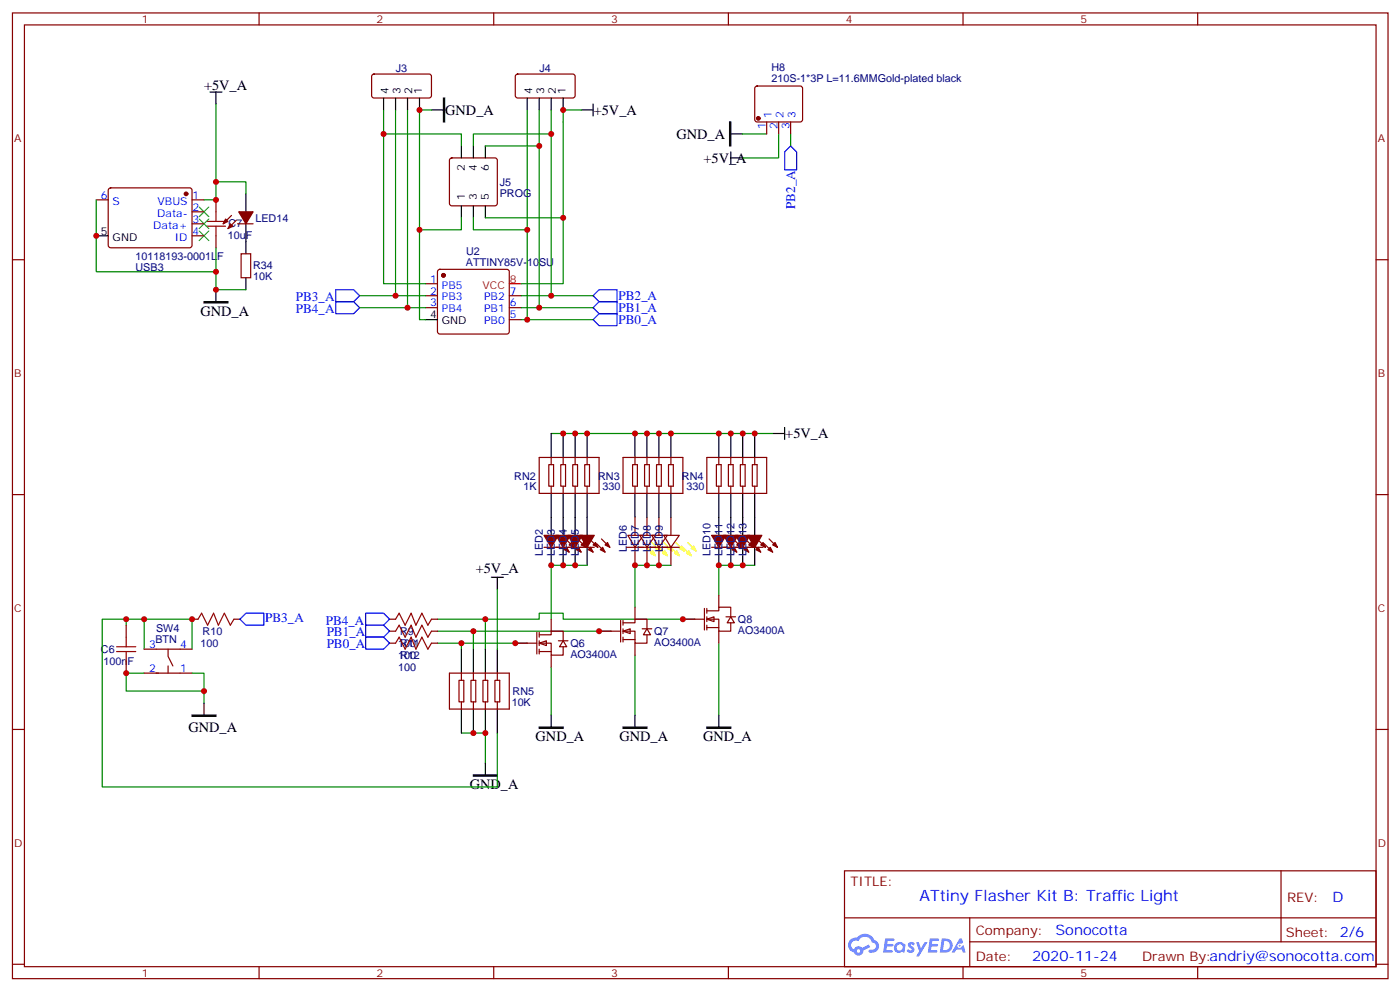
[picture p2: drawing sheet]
<svg xmlns="http://www.w3.org/2000/svg" width="413mm" height="292mm" viewBox="0 0 413 292" stroke-linecap="round" stroke-linejoin="round" font-family="sans-serif">
<g fill="none" stroke="#870000" stroke-width=".35">
<path d="M3.7 3.8h405.3v284.3h-405.3zM7.2 7.3h398.3v277.3h-398.3zM76.3 3.8v3.5M145.5 3.8v3.5M214.6 3.8v3.5M283.8 3.8v3.5M352.9 3.8v3.5M3.7 76.5h3.5M405.5 76.5h3.5M3.7 145.6h3.5M405.5 145.6h3.5M3.7 214.8h3.5"/>
<path d="M405.5 214.8h3.5M248.8 256.4h156.7v28.2h-156.7zM377.5 256.4v20.9M248.9 270.2h156.5M285.8 277.3h119.6M285.8 270.2v14.2M3.7 283.9h3.5M76.3 284.6v3.5M145.5 284.6v3.5M214.6 284.6v3.5M283.8 284.6v3.5M352.9 284.6v3.5"/>
<path d="M405.5 283.9h3.5"/>
</g>
<g fill="#5487ff">
<path d="M267.8 277.6a1.22 1.22 0 0 1 1.8 .2l-.4 .6a.47 .47 0 0 0-.4-.4 .47 .47 0 0 0-.5 .2l.2 .2a1.14 1.14 0 0 1 .8 1.8 1.14 1.14 0 0 1-2 0l-.2-.2 .5-.6 .7 .5a.29 .29 0 0 0 .4-.3 .29 .29 0 0 0-.3-.3 1.04 1.04 0 0 1-.6-1.7z"/>
<path d="M260.8 276.3h2.4l.3 .2-.1 .5-1.8 .1-.2 .8h1.6l.3 .4-.4 .4h-1.6l-.1 1.1h1.7l.2 .3-.2 .3-2.7 .1z"/>
<path d="M274 276.3h2.3l.4 .2-.2 .5-1.8 .1-.1 .8h1.5l.3 .4-.3 .4h-1.6l-.2 1.1h1.7l.2 .3-.2 .3-2.6 .1z"/>
<path d="M282.7 276.3h.7l.4 1.3-.6 .3a.69 .69 0 0 0-1.1 .3 .69 .69 0 0 0 .5 .9 .69 .69 0 0 0 .9-.6l.4-.2 .6 2.2h-.8l-.2-.9h-1.7l-.5 .9h-.9z"/>
<path d="M270 277.4h.7l.7 1.8 1.1-1.8h.8l-2.5 4.2h-.9l1-1.5z"/>
<path d="M277.5 276.3l-.6 4.2h1.4a2.11 2.11 0 0 0 2.4-2.1 2.11 2.11 0 0 0-2.5-2.1zM278.2 277.1a1.39 1.39 0 0 1 1.7 1.4 1.39 1.39 0 0 1-1.8 1.3h-.2z"/>
<path d="M263.8 277.9a1.54 1.54 0 0 0 0 2.2 1.54 1.54 0 0 0 2.1 .1l.6 .3 .3-2.3-.1-.3h-.5a1.49 1.49 0 0 0-2.4 0zM264.1 278.9a.95 .95 0 0 1 1.9 0 .95 .95 0 0 1-1.9 0z"/>
<path d="M250.6 276.7a2.18 2.18 0 0 0 1 3.7 1.44 1.44 0 0 0 1.7 .9 1.44 1.44 0 0 0 1.1-1.4l2-1.1-.4-.7-1.9 1a1.47 1.47 0 0 0-2.5 .4 1.39 1.39 0 0 1-.6-1.9 1.39 1.39 0 0 1 2-.5 2.12 2.12 0 0 1 2.1-1.3 2.12 2.12 0 0 1 1.9 1.7 1.14 1.14 0 0 1 1.1 1.4 1.14 1.14 0 0 1-1.6 .7 .43 .43 0 0 0-.6 .4 .43 .43 0 0 0 .4 .5 1.98 1.98 0 0 0 2.6-1.2 1.98 1.98 0 0 0-1.3-2.6 3.1 3.1 0 0 0-5.2-.6l-.9 .1zM252.4 280a.55 .55 0 0 1 1.1 0 .55 .55 0 0 1-1.1 0z"/>
<circle cx="282.8" cy="278.4" r=".26"/>
</g>
<g fill="#870000" stroke="#870000" stroke-width=".35">
<path d="M209.7 157.6h4.2l-2.1 3.5z"/>
<path d="M215.7 161.9l.7-.8 .7 1.5z"/>
<path d="M217.1 160.4l.7-.7 .7 1.4z"/>
<path d="M213.2 157.6h4.3l-2.2 3.5z"/>
<path d="M219.2 161.9l.7-.8 .7 1.5z"/>
<path d="M220.6 160.4l.7-.7 .7 1.4z"/>
<path d="M216.7 157.6h4.3l-2.1 3.5z"/>
<path d="M222.7 161.9l.7-.8 .8 1.5z"/>
<path d="M224.2 160.4l.7-.7 .7 1.4z"/>
<path d="M220.3 157.6h4.2l-2.1 3.5z"/>
<path d="M226.3 161.9l.7-.8 .7 1.5z"/>
<path d="M227.7 160.4l.7-.7 .7 1.4z"/>
<path d="M160.3 157.6h4.2l-2.1 3.5z"/>
<path d="M166.3 161.9l.7-.8 .7 1.5z"/>
<path d="M167.7 160.4l.7-.7 .7 1.4z"/>
<path d="M163.8 157.6h4.3l-2.2 3.5z"/>
<path d="M169.8 161.9l.7-.8 .7 1.5z"/>
<path d="M171.2 160.4l.7-.7 .7 1.4z"/>
<path d="M167.4 157.6h4.2l-2.1 3.5z"/>
<path d="M173.4 161.9l.7-.8 .7 1.5z"/>
<path d="M174.8 160.4l.7-.7 .7 1.4z"/>
<path d="M170.9 157.6h4.2l-2.1 3.5z"/>
<path d="M176.9 161.9l.7-.8 .7 1.5z"/>
<path d="M178.3 160.4l.7-.7 .7 1.4z"/>
<path d="M70.3 62.4h4.3l-2.1 3.5z"/>
<path d="M67.9 65.9l.7 .7-1.4 .7z"/>
<path d="M66.5 64.5l.7 .7-1.4 .7z"/>
<circle cx="130.7" cy="81.1" r=".53"/>
<circle cx="54.8" cy="57.1" r=".53"/>
<circle cx="223.4" cy="34.9" r=".53"/>
</g>
<g fill="none" stroke="#870000" stroke-width=".35">
<path d="M109.7 22l.5-.2 16.5 .1 .4 .6v5.9l-.7 .5-16.5-.1-.4-.6v-5.7zM152.1 22l.4-.2 16.5 .1 .5 .6-.1 5.9-.6 .5-16.5-.1-.5-.6v-5.7zM222.6 25.5l.5-.2h12.7l.5 .2 .2 .5-.1 9.5-.6 .4-13-.1-.4-.6v-9.2zM225.9 35.9v3.5M229.4 35.9v3.5M233 35.9v3.5M28.4 58.8h3.5M32.1 55.5l.5-.2h23.3l.5 .2 .2 .5-.1 16.5-.6 .5-23.6-.1-.4-.7v-16.2zM56.6 58.8h3.5M63.6 58.8v3.6M132.7 46.7l.4-.2h12.7l.5 .2 .2 .5v12.7l-.2 .5-.5 .2h-12.7l-.5-.2-.2-.5v-12.7zM56.6 65.9h3.5"/>
<path d="M56.6 62.4h3.5M56.6 69.4h3.5M63.6 69.4v3.6M68.2 63.4l-2.4 2.5M69.6 64.8l-2.4 2.5M70 65.9h4.6M71 74.7h2.9v7.1h-2.9zM129.1 79.5l.5-.2h19.8l.5 .2 .2 .5v17.6l-.3 .5-.4 .3h-19.8l-.5-.3-.2-.5v-17.6zM125.4 83.5h3.5M125.4 87.1h3.5M125.4 90.6h3.5M150.1 87.1h3.5"/>
<path d="M150.1 90.6h3.5M150.1 94.1h3.5M158.9 134.7h17.6v10.6h-17.6zM161.7 136.8h1.4v6.4h-1.4zM162.4 134.7v2.1M165.2 136.8h1.5v6.4h-1.5zM165.9 134.7v2.1M168.8 136.8h1.4v6.4h-1.4zM169.5 134.7v2.1M172.3 136.8h1.4v6.4h-1.4zM173 134.7v2.1M183.6 134.7h17.6v10.6h-17.6z"/>
<path d="M186.4 136.8h1.4v6.4h-1.4zM187.1 134.7v2.1M189.9 136.8h1.4v6.4h-1.4zM190.6 134.7v2.1M193.5 136.8h1.4v6.4h-1.4zM194.2 134.7v2.1M197 136.8h1.4v6.4h-1.4zM197.7 134.7v2.1M208.3 134.7h17.6v10.6h-17.6zM211.1 136.8h1.4v6.4h-1.4zM211.8 134.7v2.1M214.6 136.8h1.4v6.4h-1.4z"/>
<path d="M215.3 134.7v2.1M218.2 136.8h1.4v6.4h-1.4zM218.9 134.7v2.1M221.7 136.8h1.4v6.4h-1.4zM222.4 134.7v2.1M162.4 143.2v2.1M165.9 143.2v2.1M166.7 158.7l2.4 2.4M169.5 143.2v2.1M170.2 158.7l2.4 2.4M173 143.2v2.1M173.7 158.7l2.5 2.4"/>
<path d="M177.2 158.7l2.5 2.4M185 157.6h4.6l-2.5 3.5zM187.1 143.2v2.1M187.1 152.3v5.3M188.5 157.6h4.6l-2.5 3.5zM190.6 143.2v2.1M190.6 152.3v5.3M192.1 157.6h4.5l-2.4 3.5zM194.2 143.2v2.1M194.2 152.3v5.3M195.6 157.6h4.6l-2.5 3.5zM197.7 143.2v2.1"/>
<path d="M197.7 152.3v5.3M211.8 143.2v2.1M215.3 143.2v2.1M216 158.7l2.5 2.4M218.9 143.2v2.1M219.6 158.7l2.4 2.4M222.4 143.2v2.1M223.1 158.7l2.5 2.4M226.6 158.7l2.5 2.4M160.3 161.1h14.8M165.2 160.1l2.5 2.5M168.8 160.1l2.4 2.5"/>
<path d="M172.3 160.1l2.5 2.5M175.8 160.1l2.5 2.5M184.6 161.1h15.6M187.1 161.1v5.3M190.6 161.1v5.3M194.2 161.1v5.3M197.7 161.1v5.3M209.7 161.1h15.2M214.6 160.1l2.5 2.5M218.2 160.1l2.4 2.5M221.7 160.1l2.5 2.5M225.2 160.1l2.5 2.5"/>
<path d="M37.2 184.1v3.5M37.2 194.7v3.5M42.5 198.2h14.1M42.5 191.1h14.1M49.5 191.1v2.2l1.4 2.8M49.5 196.1v2.1M56.6 182.3h1.7M68.9 182.3h1.8M114.8 182.3h1.8M114.8 185.8h1.8M114.8 189.4h1.8M127.1 182.3h1.8"/>
<path d="M127.1 185.8h1.8M127.1 189.4h1.8M132.4 198.2h17.7v10.6h-17.7zM136 198.2v2.1M139.5 198.2v2.1M143 198.2v2.1M146.5 198.2v2.1M135.3 200.3h1.4v6.4h-1.4zM136 206.7v2.1M138.8 200.3h1.4v6.4h-1.4zM139.5 206.7v2.1M142.3 200.3h1.4v6.4h-1.4z"/>
<path d="M143 206.7v2.1M145.8 200.3h1.4v6.4h-1.4zM146.5 206.7v2.1"/>
</g>
<g fill="none" stroke="#000" stroke-width=".35">
<path d="M61.9 27.1h3.5M63.6 27.1v3.5M113 28.9v3.5M116.6 28.9v3.5M120.1 28.9v3.5M123.6 28.9v3.5M127.1 32.4h3.6M155.4 28.9v3.5M158.9 28.9v3.5M162.4 28.9v3.5M165.9 28.9v3.5M171.2 32.4h3.6"/>
<path d="M174.8 30.6v3.5M215.3 39.4h3.6M72.5 57.1v5.3M136 43v3.5M139.5 43v3.5M143 43v3.5M215.3 44.7v3.6M215.3 46.5h3.6M28.4 69.4h3.5M72.5 65.9v8.8M136 60.6v3.5M139.5 60.6v3.5"/>
<path d="M143 60.6v3.5M63.6 85.3v3.5M72.5 81.8v3.5M125.4 94.1h3.5M162.4 127.6v7.1M165.9 127.6v7.1M169.5 127.6v7.1M173 127.6v7.1M187.1 127.6v7.1M190.6 127.6v7.1M194.2 127.6v7.1M197.7 127.6v7.1"/>
<path d="M211.8 127.6v7.1M215.3 127.6v7.1M218.9 127.6v7.1M222.4 127.6v7.1M227.7 127.6h3.5M231.2 125.9v3.5M162.4 145.3v12.3M165.9 145.3v12.3M169.5 145.3v12.3M173 145.3v12.3M187.1 145.3v7M190.6 145.3v7"/>
<path d="M194.2 145.3v7M197.7 145.3v7M211.8 145.3v12.3M215.3 145.3v12.3M218.9 145.3v12.3M222.4 145.3v12.3M144.8 170h3.5M146.5 170v3.5M162.4 161.1v5.3M165.9 161.1v5.3M169.5 161.1v5.3M173 161.1v5.3"/>
<path d="M211.8 161.1v5.3M215.3 161.1v5.3M218.9 161.1v5.3M222.4 161.1v5.3M136 191.1v7.1M139.5 191.1v7.1M143 191.1v7.1M146.5 191.1v7.1M60.1 207v3.5M136 208.8v7M139.5 208.8v7M143 208.8v7"/>
<path d="M146.5 208.8v7M162.4 210.5v3.6M187.1 210.5v3.6M211.8 210.5v3.6M143 224.6v3.6"/>
</g>
<path d="M150.1 83.5h3.5" fill="none" stroke="#f00" stroke-width=".35"/>
<path d="M130.7 28.9h.3v7h-.3zM215 35.9h.3v7.1h-.3zM60.1 88.8h7.1v.4h-7.1zM56.6 210.5h7v.4h-7zM158.9 214.1h7v.3h-7zM183.6 214.1h7v.3h-7zM208.3 214.1h7v.3h-7zM139.5 228.2h7v.3h-7z" fill="#000" stroke="#000" stroke-width=".35"/>
<g fill="none" stroke="#008700" stroke-width=".35">
<path d="M63.6 30.6v28.2h-3.5M113 32.4v51.1h12.4M113 39.4h23v3.6M116.6 32.4v54.7h8.8M120.1 32.4v58.2h5.3M127.1 32.4h-3.5v61.7h1.8M155.4 32.4v61.7h-1.8M158.9 32.4v58.2h-5.3M162.4 32.4v54.7h-8.8M162.4 39.4h-22.9v3.6M171.2 32.4h-5.3v51.1h-12.3M218.9 39.4h7"/>
<path d="M229.4 39.4v7.1h-10.5M233 39.4v3.6M28.4 58.8v21.2h35.2v-7M63.6 53.6h8.9v3.5M143 43h15.9M136 64.1v3.6h-12.4M139.5 64.1v3.6h15.9M143 64.1h22.9M63.6 80v5.3h8.9M106 87.1h10.6M106 90.6h14.1M155.4 94.1h19.4"/>
<path d="M158.9 90.6h15.9M162.4 87.1h12.4M162.4 127.6h65.3M146.5 173.5v17.6M173 166.4h-10.6v15.9M197.7 166.4h-10.6v12.4M222.4 166.4h-10.6v8.9M37.2 184.1v-1.8h19.4v8.8M37.2 182.3h-7.1v49.4h116.4v-15.9M42.5 198.2h-5.3v5.3h22.9v3.5M42.5 182.3v8.8M56.6 198.2h3.5v5.3"/>
<path d="M128.9 189.4h26.5M128.9 185.8h51.2M128.9 182.3h30v-1.7h7v1.7h38.9M136 189.4v1.7M139.5 185.8v5.3M143 182.3v8.8M162.4 196.4v14.1M187.1 192.9v17.6M211.8 189.4v21.1M136 215.8h7v8.8"/>
</g>
<g fill="none" stroke="#ff0" stroke-width=".35">
<path d="M192.1 159.7l2.4 2.5M195.6 159.7l2.4 2.5M199.1 159.7l2.5 2.5M202.6 159.7l2.5 2.5M190.6 161.1l2.5 2.5M191.7 162.9l.7-.7 .7 1.4zM193.1 161.5l.7-.7 .7 1.4zM194.2 161.1l2.4 2.5M195.2 162.9l.7-.7 .7 1.4zM196.6 161.5l.7-.7 .7 1.4zM197.7 161.1l2.5 2.5M198.8 162.9l.7-.7 .7 1.4z"/>
<path d="M200.2 161.5l.7-.7 .7 1.4zM201.2 161.1l2.5 2.5M202.3 162.9l.7-.7 .7 1.4zM203.7 161.5l.7-.7 .7 1.4z"/>
</g>
<path d="M60.8 66.6h5.7M60.8 65.2h5.7M63.6 62.4v2.8M63.6 66.6v2.8M34.4 191.8h5.6M34.4 190.4h5.6M37.2 187.6v2.8M37.2 191.8v2.9M58.3 182.3l1.1-1.7 1.8 3.5 1.7-3.5 1.4 3.5 1.8-3.5 1.8 3.5 1-1.8M116.6 182.3l1-1.7 1.8 3.5 1.7-3.5 1.5 3.5 1.7-3.5 1.8 3.5 1-1.8M116.6 185.8l1-1.7 1.8 3.5 1.7-3.5 1.5 3.5 1.7-3.5 1.8 3.5 1-1.8M116.6 189.4l1-1.8 1.8 3.5 1.7-3.5 1.5 3.5 1.7-3.5 1.8 3.5 1-1.7" fill="none" stroke="#a10000" stroke-width=".35"/>
<path d="M58.7 61l2.8 2.8M58.7 64.5l2.8 2.8M58.7 68l2.8 2.8M61.5 61l-2.8 2.8M61.5 64.5l-2.8 2.8M61.5 68l-2.8 2.8" fill="none" stroke="#3c3" stroke-width=".35"/>
<path d="M233 43l1.7 1.7v5.3h-3.5v-5.3zM98.9 85.3h5.3l1.8 1.8-1.8 1.7h-5.3zM98.9 88.8h5.3l1.8 1.8-1.8 1.8h-5.3zM174.8 94.1l1.7-1.7h5.3v3.5h-5.3zM174.8 90.6l1.7-1.8h5.3v3.6h-5.3zM174.8 87.1l1.7-1.8h5.3v3.5h-5.3zM70.7 182.3l1.8-1.7h5.3v3.5h-5.3zM107.7 187.6h5.3l1.8 1.8-1.8 1.7h-5.3zM107.7 184.1h5.3l1.8 1.7-1.8 1.8h-5.3zM107.7 180.6h5.3l1.8 1.7-1.8 1.8h-5.3z" fill="none" stroke="#00f" stroke-width=".35"/>
<g fill="#fff" stroke="#870000" stroke-width=".35">
<path d="M158.9 189.4l2.1-.7v1.4z"/>
<path d="M165.9 188.7l1.1 1.7h-2.1z"/>
</g>
<path d="M151.8 189.4h6.4M158.2 186.2v6.3M158.9 186.9h3.5v-1.1h3.5v2.9M158.9 189.4h3.5v3.5h3.5v-2.5M158.9 191.8h3.5M158.9 186.2v1.4M158.9 188.7v1.4M158.9 191.1v1.4M162.4 182.3v3.5M162.4 192.9v3.5M164.5 188.7h2.9" fill="none" stroke="#870000" stroke-width=".35"/>
<g fill="#fff" stroke="#870000" stroke-width=".35">
<path d="M183.6 185.8l2.1-.7v1.4z"/>
<path d="M190.6 185.1l1.1 1.8h-2.1z"/>
</g>
<path d="M187.1 178.8v3.5M176.5 185.8h6.4M182.9 182.7v6.3M183.6 183.4h3.5v-1.1h3.5v2.8M183.6 185.8h3.5v3.6h3.5v-2.5M183.6 188.3h3.5M183.6 182.7v1.4M183.6 185.1v1.4M183.6 187.6v1.4M187.1 189.4v3.5M189.2 185.1h2.9" fill="none" stroke="#870000" stroke-width=".35"/>
<g fill="#fff" stroke="#870000" stroke-width=".35">
<path d="M208.3 182.3l2.1-.7v1.4z"/>
<path d="M215.3 181.6l1.1 1.8h-2.1z"/>
</g>
<path d="M207.6 179.1v6.4M208.3 179.8h3.5v-1h3.5v2.8M208.3 179.1v1.5M211.8 175.3v3.5M201.2 182.3h6.4M208.3 182.3h3.5v3.5h3.5v-2.4M208.3 184.8h3.5M208.3 181.6v1.4M208.3 184.1v1.4M211.8 185.8v3.6M213.9 181.6h2.8" fill="none" stroke="#870000" stroke-width=".35"/>
<g fill="#c00">
<circle cx="136" cy="189.4" r=".88"/>
<circle cx="139.5" cy="185.8" r=".88"/>
<circle cx="143" cy="182.3" r=".88"/>
<circle cx="211.8" cy="166.4" r=".88"/>
<circle cx="215.3" cy="166.4" r=".88"/>
<circle cx="218.9" cy="166.4" r=".88"/>
<circle cx="187.1" cy="166.4" r=".88"/>
<circle cx="190.6" cy="166.4" r=".88"/>
<circle cx="194.2" cy="166.4" r=".88"/>
<circle cx="162.4" cy="166.4" r=".88"/>
<circle cx="165.9" cy="166.4" r=".88"/>
<circle cx="169.5" cy="166.4" r=".88"/>
<circle cx="173" cy="127.6" r=".88"/>
<circle cx="169.5" cy="127.6" r=".88"/>
<circle cx="165.9" cy="127.6" r=".88"/>
<circle cx="139.5" cy="215.8" r=".88"/>
<circle cx="143" cy="215.8" r=".88"/>
<circle cx="197.7" cy="127.6" r=".88"/>
<circle cx="194.2" cy="127.6" r=".88"/>
<circle cx="190.6" cy="127.6" r=".88"/>
<circle cx="187.1" cy="127.6" r=".88"/>
<circle cx="222.4" cy="127.6" r=".88"/>
<circle cx="218.9" cy="127.6" r=".88"/>
<circle cx="215.3" cy="127.6" r=".88"/>
<circle cx="211.8" cy="127.6" r=".88"/>
<circle cx="63.6" cy="58.8" r=".88"/>
<circle cx="63.6" cy="53.6" r=".88"/>
<circle cx="63.6" cy="80" r=".88"/>
<circle cx="28.4" cy="69.4" r=".88"/>
<circle cx="42.5" cy="182.3" r=".88"/>
<circle cx="37.2" cy="198.2" r=".88"/>
<circle cx="60.1" cy="203.5" r=".88"/>
<circle cx="123.6" cy="32.4" r=".88"/>
<circle cx="165.9" cy="32.4" r=".88"/>
<circle cx="162.4" cy="87.1" r=".88"/>
<circle cx="158.9" cy="90.6" r=".88"/>
<circle cx="155.4" cy="94.1" r=".88"/>
<circle cx="116.6" cy="87.1" r=".88"/>
<circle cx="120.1" cy="90.6" r=".88"/>
<circle cx="56.6" cy="182.3" r=".88"/>
<circle cx="63.6" cy="85.3" r=".88"/>
<circle cx="37.2" cy="182.3" r=".88"/>
<circle cx="123.6" cy="67.7" r=".88"/>
<circle cx="113" cy="39.4" r=".88"/>
<circle cx="155.4" cy="67.7" r=".88"/>
<circle cx="162.4" cy="39.4" r=".88"/>
<circle cx="165.9" cy="64.1" r=".88"/>
<circle cx="158.9" cy="43" r=".88"/>
<circle cx="151.8" cy="189.4" r=".88"/>
<circle cx="176.5" cy="185.8" r=".88"/>
<circle cx="201.2" cy="182.3" r=".88"/>
</g>
<text font-size="4.6" fill="#00f" x="270.9" y="265.4">ATtiny Flasher Kit B: Traffic Light</text>
<g font-size="4.2">
<text x="60.1" y="26.4">+5V_A</text>
<text x="131.2" y="33.8">GND_A</text>
<text x="174.9" y="33.8">+5V_A</text>
<text x="199.3" y="40.8">GND_A</text>
<text x="207.3" y="47.9">+5V_A</text>
<text x="59.1" y="93.1">GND_A</text>
<text x="231.4" y="129.1">+5V_A</text>
<text x="140.2" y="168.8">+5V_A</text>
<text x="55.5" y="215.5">GND_A</text>
<text x="157.8" y="218.3">GND_A</text>
<text x="182.5" y="218.3">GND_A</text>
<text x="207.2" y="218.3">GND_A</text>
<text x="138.4" y="232.4">GND_A</text>
</g>
<g font-size="4.2" fill="#00f">
<text x="392.6" y="265.7">D</text>
<text x="311" y="275.2">Sonocotta</text>
<text x="304.1" y="283">2020-11-24</text>
</g>
<g font-size="3.9" fill="#00f">
<text x="234.3" y="61.5" transform="rotate(-90 234.3 61.5)">PB2_A</text>
<text x="87.2" y="88.7">PB3_A</text>
<text x="182.2" y="88.2">PB2_A</text>
<text x="87.2" y="92.3">PB4_A</text>
<text x="182.2" y="95.3">PB0_A</text>
<text x="182.2" y="91.8">PB1_A</text>
<text x="78.1" y="183.2">PB3_A</text>
<text x="96" y="184">PB4_A</text>
<text x="96.3" y="190.8">PB0_A</text>
<text x="96.3" y="187.2">PB1_A</text>
</g>
<g font-size="3.9" fill="#800">
<text x="250.6" y="261">TITLE:</text>
<text x="379.2" y="265.7">REV:</text>
<text x="287.5" y="275.2">Company:</text>
<text x="378.9" y="275.8">Sheet: 2/6</text>
<text x="287.5" y="282.9">Date:</text>
<text x="336.6" y="282.9">Drawn By:andriy@sonocotta.com</text>
</g>
<g font-size="3.2" fill="#800">
<text x="41.8" y="6.8">1</text>
<text x="110.9" y="6.8">2</text>
<text x="180.1" y="6.8">3</text>
<text x="249.2" y="6.8">4</text>
<text x="318.3" y="6.8">5</text>
<text x="4.2" y="41.9">A</text>
<text x="406" y="41.9">A</text>
<text x="4.2" y="111.1">B</text>
<text x="406" y="111.1">B</text>
<text x="4.2" y="180.2">C</text>
<text x="406" y="180.2">C</text>
<text x="4.2" y="249.3">D</text>
<text x="406" y="249.3">D</text>
<text x="41.8" y="287.6">1</text>
<text x="110.9" y="287.6">2</text>
<text x="180.1" y="287.6">3</text>
<text x="249.2" y="287.6">4</text>
<text x="318.3" y="287.6">5</text>
</g>
<g font-size="3.2" fill="#000080">
<text x="116.6" y="21.2">J3</text>
<text x="159" y="21.2">J4</text>
<text x="227.3" y="21">H8</text>
<text x="227.3" y="24.3">210S-1*3P L=11.6MMGold-plated black</text>
<text x="147.2" y="58">PROG</text>
<text x="147.2" y="54.7">J5</text>
<text x="75.3" y="65.3">LED14</text>
<text x="67.2" y="70.2">10uF</text>
<text x="67.4" y="67">C7</text>
<text x="39.9" y="76.5">10118193-0001LF</text>
<text x="137.3" y="75">U2</text>
<text x="39.9" y="79.8">USB3</text>
<text x="74.6" y="82.6">10K</text>
<text x="74.6" y="79.3">R34</text>
<text x="137.3" y="78.2">ATTINY85V-10SU</text>
<text x="151.6" y="141.2">RN2</text>
<text x="176.2" y="141.2">RN3</text>
<text x="200.9" y="141.2">RN4</text>
<text x="154.3" y="144.3">1K</text>
<text x="177.6" y="144.3">330</text>
<text x="202.3" y="144.3">330</text>
<text x="160" y="163.8" transform="rotate(-90 160 163.8)">LED2</text>
<text x="163.5" y="163.8" transform="rotate(-90 163.5 163.8)">LED3</text>
<text x="167" y="163.8" transform="rotate(-90 167 163.8)">LED4</text>
<text x="170.6" y="163.8" transform="rotate(-90 170.6 163.8)">LED5</text>
<text x="184.7" y="162.5" transform="rotate(-90 184.7 162.5)">LED6</text>
<text x="188.3" y="162.5" transform="rotate(-90 188.3 162.5)">LED7</text>
<text x="191.8" y="162.5" transform="rotate(-90 191.8 162.5)">LED8</text>
<text x="195.3" y="162.5" transform="rotate(-90 195.3 162.5)">LED9</text>
<text x="209.4" y="163.7" transform="rotate(-90 209.4 163.7)">LED10</text>
<text x="212.9" y="163.7" transform="rotate(-90 212.9 163.7)">LED11</text>
<text x="216.4" y="163.7" transform="rotate(-90 216.4 163.7)">LED12</text>
<text x="219.9" y="163.7" transform="rotate(-90 219.9 163.7)">LED13</text>
<text x="217.5" y="183.5">Q8</text>
<text x="45.8" y="189.4">BTN</text>
<text x="46" y="186.1">SW4</text>
<text x="59.1" y="190.5">100</text>
<text x="59.7" y="186.9">R10</text>
<text x="117.3" y="190.5">100</text>
<text x="117.9" y="186.9">R9</text>
<text x="117.9" y="190.4">R11</text>
<text x="168.1" y="190.6">Q6</text>
<text x="192.8" y="190.3">AO3400A</text>
<text x="192.8" y="187">Q7</text>
<text x="217.5" y="186.8">AO3400A</text>
<text x="29.8" y="192.3">C6</text>
<text x="30.5" y="195.8">100nF</text>
<text x="117.3" y="194.1">100</text>
<text x="117.3" y="197.6">100</text>
<text x="117.9" y="194">R12</text>
<text x="168.1" y="193.8">AO3400A</text>
<text x="150.8" y="207.8">10K</text>
<text x="151.1" y="204.7">RN5</text>
</g>
<g font-size="3.2">
<text x="114.4" y="27.6" transform="rotate(-90 114.4 27.6)">4</text>
<text x="118" y="27.6" transform="rotate(-90 118 27.6)">3</text>
<text x="121.5" y="27.6" transform="rotate(-90 121.5 27.6)">2</text>
<text x="124.3" y="27.6" transform="rotate(-90 124.3 27.6)">1</text>
<text x="156.8" y="27.6" transform="rotate(-90 156.8 27.6)">4</text>
<text x="160.3" y="27.6" transform="rotate(-90 160.3 27.6)">3</text>
<text x="163.8" y="27.6" transform="rotate(-90 163.8 27.6)">2</text>
<text x="166.7" y="27.6" transform="rotate(-90 166.7 27.6)">1</text>
<text x="137" y="50.3" transform="rotate(-90 137 50.3)">2</text>
<text x="140.5" y="50.3" transform="rotate(-90 140.5 50.3)">4</text>
<text x="144.1" y="50.3" transform="rotate(-90 144.1 50.3)">6</text>
<text x="137" y="58.8" transform="rotate(-90 137 58.8)">1</text>
<text x="140.5" y="58.8" transform="rotate(-90 140.5 58.8)">3</text>
<text x="144.1" y="58.8" transform="rotate(-90 144.1 58.8)">5</text>
<text x="29.7" y="69.1">5</text>
<text x="33.2" y="70.8">GND</text>
<text x="126.7" y="93.8">4</text>
<text x="130.2" y="95.5">GND</text>
</g>
<g font-size="3.2" fill="#00f">
<text x="227.3" y="34.6" transform="rotate(-90 227.3 34.6)">1</text>
<text x="230.9" y="34.6" transform="rotate(-90 230.9 34.6)">2</text>
<text x="234.4" y="34.6" transform="rotate(-90 234.4 34.6)">3</text>
<text x="225.6" y="38.1" transform="rotate(-90 225.6 38.1)">1</text>
<text x="229.1" y="38.1" transform="rotate(-90 229.1 38.1)">2</text>
<text x="232.6" y="38.1" transform="rotate(-90 232.6 38.1)">3</text>
<text x="29.7" y="58.5">6</text>
<text x="56.8" y="58.5">1</text>
<text x="33.2" y="60.3">S</text>
<text x="46.3" y="63.8">Data-</text>
<text x="46.4" y="60.3">VBUS</text>
<text x="56.8" y="62">2</text>
<text x="56.8" y="65.5">3</text>
<text x="45.2" y="67.3">Data+</text>
<text x="51.5" y="70.8">ID</text>
<text x="56.8" y="69.1">4</text>
<text x="126.7" y="83.2">1</text>
<text x="126.7" y="86.7">2</text>
<text x="130.2" y="84.9">PB5</text>
<text x="130.2" y="88.5">PB3</text>
<text x="142.7" y="88.5">PB2</text>
<text x="150.2" y="86.7">7</text>
<text x="126.7" y="90.2">3</text>
<text x="130.2" y="92">PB4</text>
<text x="142.7" y="95.5">PB0</text>
<text x="142.7" y="92">PB1</text>
<text x="150.2" y="93.8">5</text>
<text x="150.2" y="90.2">6</text>
<text x="44" y="190.8">3</text>
<text x="53.1" y="190.8">4</text>
<text x="44" y="197.8">2</text>
<text x="53.1" y="197.8">1</text>
</g>
<g font-size="3.2" fill="#f00">
<text x="150.2" y="83.2">8</text>
<text x="142.2" y="84.9">VCC</text>
</g>
</svg>
